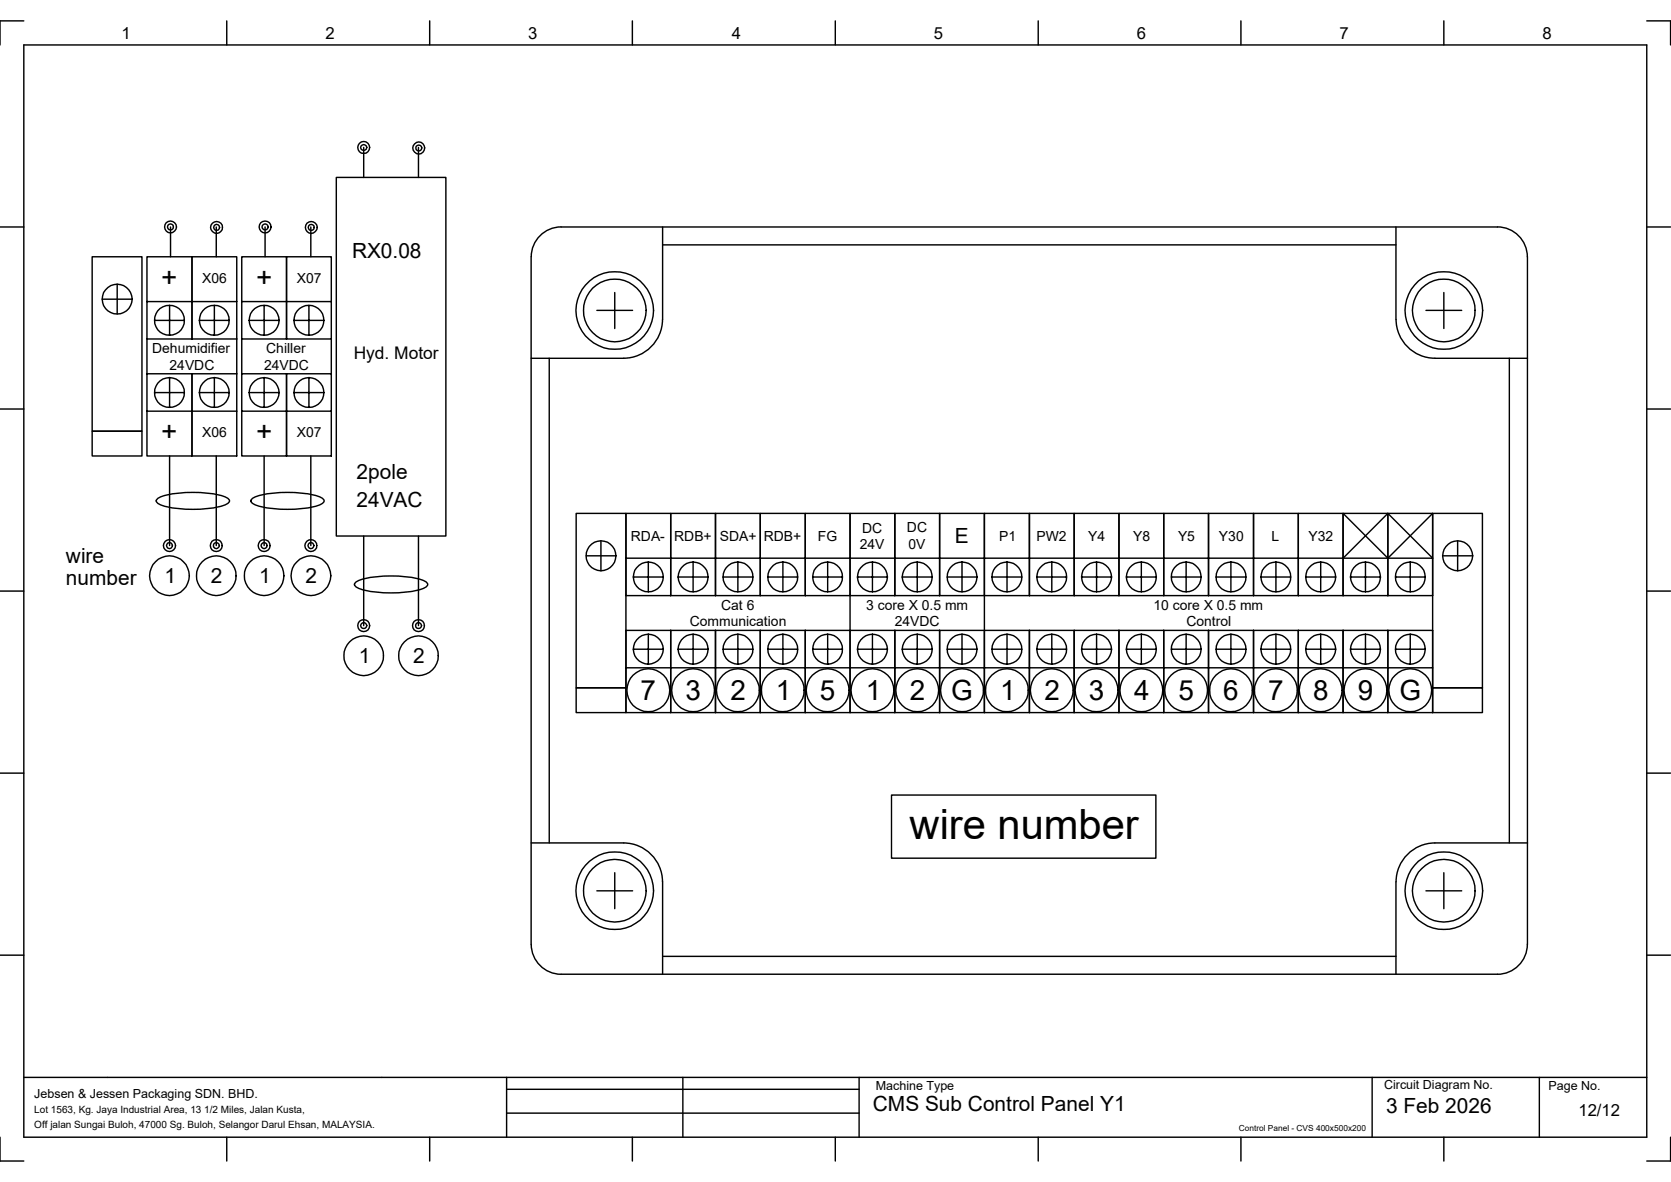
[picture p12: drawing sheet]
<svg xmlns="http://www.w3.org/2000/svg" width="297mm" height="210mm" viewBox="0 0 297 210" stroke-linecap="round" stroke-linejoin="round" font-family="sans-serif">
<g fill="none" stroke="#000" stroke-width=".25">
<path d="M4.2 8h288.5v194h-288.5zM4.2 3.7h-4.2v4.3M40.3 3.7v4.3M76.4 3.7v4.3M112.4 3.7v4.3M148.5 3.7v4.3M184.5 3.7v4.3M220.6 3.7v4.3M256.6 3.7v4.3M292.7 3.7h4.2v4.3M59.8 31.5h19.4v63.7h-19.4zM64.6 26.2v5.3"/>
<path d="M74.4 26.2v5.3M0 40.3h4.2M16.4 45.6h8.8v31h-8.8zM18.2 53.2h5.3M20.8 50.5v5.3M26.1 53.6h16M27.5 56.9h5.3a2.66 2.66 0 0 1-3.7 2.4 2.66 2.66 0 0 1-.9-4.3 2.66 2.66 0 0 1 4.3 .7l.3 1.2M30.1 54.3v5.2M30.3 40.3v5.3M35.4 56.9h5.3a2.64 2.64 0 0 1-3.6 2.4 2.64 2.64 0 0 1-.9-4.3 2.64 2.64 0 0 1 4.3 .7l.2 1.2M38.1 54.3v5.2M38.4 40.3v5.3"/>
<path d="M43 53.6h15.9M44.3 56.9h5.3a2.65 2.65 0 0 1-3.6 2.5 2.65 2.65 0 0 1-1-4.2 2.65 2.65 0 0 1 4.3 .5l.3 1.2M46.9 54.3v5.2M47.1 40.3v5.3M52.2 56.9h5.4a2.66 2.66 0 0 1-3.7 2.4 2.66 2.66 0 0 1-.9-4.3 2.66 2.66 0 0 1 4.3 .7l.3 1.2M54.9 54.3v5.2M55.2 40.3v5.3M99.7 40.3a5.3 5.3 0 0 0-5.3 5.3v122.2a5.4 5.4 0 0 0 5.3 5.3M99.7 40.3h166.4M106.1 55.1h6.3M109.3 52v6.4M117.8 40.3v16.5a6.9 6.9 0 0 1-6.9 6.8"/>
<path d="M117.8 43.5h130.3M248.1 40.3v16.5a6.9 6.9 0 0 0 6.9 6.8M253.4 55.1h6.4M256.6 52v6.4M266.2 40.3a5.3 5.3 0 0 1 5.3 5.3M271.5 45.6v122.2M292.7 40.3h4.2M0 72.7h4.2M16.4 76.6h8.8v4.4h-8.8zM26.1 60.2v-14.6h8v14.6v-14.6h8v14.6M26.1 60.2v6.2M26.1 66.4h16"/>
<path d="M26.1 60.2h16M26.1 73.1h16M27.5 69.7h5.3a2.66 2.66 0 0 1-3.7 2.5 2.66 2.66 0 0 1-.9-4.3 2.66 2.66 0 0 1 4.3 .7l.3 1.1M30.1 67.1v5.3M35.4 69.7h5.3a2.64 2.64 0 0 1-3.6 2.5 2.64 2.64 0 0 1-.9-4.3 2.64 2.64 0 0 1 4.3 .7l.2 1.1M38.1 67.1v5.3M42.1 60.2v20.8h-8v-14.6v14.6h-8v-14.6M43 60.2v-14.6h7.9v14.6v-14.6h8v14.6M43 66.4h15.9M43 60.2h15.9M43 73.1h15.9M43 60.2v6.2"/>
<path d="M44.3 69.7h5.3a2.66 2.66 0 0 1-3.4 2.6 2.66 2.66 0 0 1-1.5-4 2.66 2.66 0 0 1 4.3-.2l.5 1.1 .1 .5M46.9 67.1v5.3M52.2 69.7h5.4a2.66 2.66 0 0 1-3.7 2.5 2.66 2.66 0 0 1-.9-4.3 2.66 2.66 0 0 1 4.3 .7l.3 1.1M54.9 67.1v5.3M58.9 60.2v20.8h-8v-14.6v14.6h-7.9v-14.6M94.4 63.7h16.5M97.6 63.7v86.1M255 63.7h16.5M268.3 63.7v86.1M292.7 72.7h4.2M27.9 88.7a7.5 7.5 0 0 1 4.1-1.1 20.7 20.7 0 0 1 7.9 .6l.8 .5 .1 .3a1.8 1.8 0 0 1-1.5 1 22.3 22.3 0 0 1-10.6-.3l-.8-.4-.1-.3zM30.1 81v15.9"/>
<path d="M38.4 81v15.9M44.7 88.7a7.5 7.5 0 0 1 4.1-1.1 20.7 20.7 0 0 1 7.9 .6l.8 .5 .1 .3a1.8 1.8 0 0 1-1.5 1 22.3 22.3 0 0 1-10.6-.3l-.8-.4-.1-.3zM46.9 81v15.9M55.2 81v15.9M64.6 95.2v16M74.4 95.2v16M102.4 91.2h8.9v31h-8.9zM104.2 98.7h5.3M106.8 96.1v5.3M111.3 99.2h143.3l-7.9-8-8 8M115.2 99.8v5.3M123.2 99.8v5.3"/>
<path d="M131.1 99.8v5.3M139.1 99.8v5.3M147.1 99.8v5.3M155.1 99.8v5.3M163 99.8v5.3M171 99.8v5.3M179 99.8v5.3M186.9 99.8v5.3M194.9 99.8v5.3M202.9 99.8v5.3M210.8 99.8v5.3M218.8 99.8v5.3"/>
<path d="M226.8 99.8v5.3M234.7 99.8v5.3M238.7 91.2l8 8 7.9-8M242.7 99.8v5.3M250.7 99.8v5.3M254.6 91.2h8.9v31h-8.9zM256.4 98.7h5.3M259.1 96.1v5.3M0 105h4.2M63.1 103.6a7.5 7.5 0 0 1 4.1-1.2 20.7 20.7 0 0 1 7.9 .7l.8 .5 .1 .2a1.8 1.8 0 0 1-1.5 1 22.3 22.3 0 0 1-10.6-.2l-.8-.5-.1-.3zM111.3 118.6h143.3M112.6 102.5h5.3a2.65 2.65 0 0 1-3.6 2.5 2.65 2.65 0 0 1-1-4.2 2.65 2.65 0 0 1 4.3 .5l.3 1.2"/>
<path d="M112.6 115.3h5.3a2.66 2.66 0 0 1-3.4 2.6 2.66 2.66 0 0 1-1.5-4 2.66 2.66 0 0 1 4.3-.2l.5 1.1 .1 .5M115.2 112.7v5.3M120.5 102.5h5.4a2.66 2.66 0 0 1-3.7 2.4 2.66 2.66 0 0 1-.9-4.3 2.66 2.66 0 0 1 4.3 .7l.3 1.2M120.5 115.3h5.4a2.66 2.66 0 0 1-3.7 2.5 2.66 2.66 0 0 1-.9-4.3 2.66 2.66 0 0 1 4.3 .7l.3 1.1M123.2 112.7v5.3M128.5 102.5h5.3a2.66 2.66 0 0 1-3.7 2.4 2.66 2.66 0 0 1-.9-4.3 2.66 2.66 0 0 1 4.4 .7l.2 1.2M128.5 115.3h5.3a2.66 2.66 0 0 1-3.6 2.5 2.66 2.66 0 0 1-1-4.3 2.66 2.66 0 0 1 4.4 .7l.2 1.1M131.1 112.7v5.3M136.5 102.5h5.3a2.66 2.66 0 0 1-3.7 2.4 2.66 2.66 0 0 1-.9-4.3 2.66 2.66 0 0 1 4.3 .7l.3 1.2M136.5 115.3h5.3a2.66 2.66 0 0 1-3.7 2.5 2.66 2.66 0 0 1-.9-4.3 2.66 2.66 0 0 1 4.3 .7l.3 1.1M139.1 112.7v5.3M144.4 102.5h5.3a2.64 2.64 0 0 1-3.6 2.4 2.64 2.64 0 0 1-.9-4.3 2.64 2.64 0 0 1 4.3 .7l.2 1.2"/>
<path d="M144.4 115.3h5.3a2.64 2.64 0 0 1-3.6 2.5 2.64 2.64 0 0 1-.9-4.3 2.64 2.64 0 0 1 4.3 .7l.2 1.1M147.1 112.7v5.3M151.1 105.8v-14.6h-8v14.6v-14.6h-8v14.6v-14.6h-7.9v14.6v-14.6h-8v14.6v-14.6h-7.9v14.6h143.3v-14.6h-7.9v14.6v-14.6h-8v14.6v-14.6h-7.9v14.6v-14.6h-8v14.6v-14.6h-8v14.6v-14.6h-8v14.6v-14.6h-7.9v14.6v-14.6h-8v14.6v-14.6h-7.9v14.6v-14.6h-8v14.6M151.1 105.8v20.8h-8v-14.6v14.6h-8v-14.6v14.6h-7.9v-14.6v14.6h-8v-14.6v14.6h-7.9v-14.6h143.3v14.6h-7.9v-14.6v14.6h-8v-14.6v14.6h-7.9v-14.6v14.6h-8v-14.6v14.6h-8v-14.6v14.6h-8v-14.6v14.6h-7.9v-14.6v14.6h-8v-14.6v14.6h-7.9v-14.6v14.6h-8v-14.6M151.1 105.8v-14.6h7.9v14.6v-14.6h8v14.6v-14.6h8v14.6M152.4 102.5h5.3a2.65 2.65 0 0 1-3.5 2.5 2.65 2.65 0 0 1-1.1-4.2 2.65 2.65 0 0 1 4.3 .5l.3 1.2M152.4 115.3h5.3a2.66 2.66 0 0 1-3.4 2.6 2.66 2.66 0 0 1-1.4-4 2.66 2.66 0 0 1 4.2-.2l.5 1.1 .1 .5M155.1 112.7v5.3M160.4 102.5h5.3a2.66 2.66 0 0 1-3.7 2.4 2.66 2.66 0 0 1-.9-4.3 2.66 2.66 0 0 1 4.3 .7l.3 1.2M160.4 115.3h5.3a2.66 2.66 0 0 1-3.7 2.5 2.66 2.66 0 0 1-.9-4.3 2.66 2.66 0 0 1 4.3 .7l.3 1.1M163 112.7v5.3M168.4 102.5h5.3a2.66 2.66 0 0 1-3.7 2.4 2.66 2.66 0 0 1-.9-4.3 2.66 2.66 0 0 1 4.3 .7l.3 1.2"/>
<path d="M168.4 115.3h5.3a2.66 2.66 0 0 1-3.7 2.5 2.66 2.66 0 0 1-.9-4.3 2.66 2.66 0 0 1 4.3 .7l.3 1.1M171 112.7v5.3M175 105.8v20.8h-8v-14.6v14.6h-8v-14.6v14.6h-7.9v-14.6M176.3 102.5h5.3a2.66 2.66 0 0 1-3.7 2.4 2.66 2.66 0 0 1-.9-4.3 2.66 2.66 0 0 1 4.4 .7l.2 1.2M176.3 115.3h5.3a2.66 2.66 0 0 1-3.6 2.5 2.66 2.66 0 0 1-1-4.3 2.66 2.66 0 0 1 4.4 .7l.2 1.1M179 112.7v5.3M184.3 102.5h5.3a2.64 2.64 0 0 1-3.7 2.4 2.64 2.64 0 0 1-.9-4.3 2.64 2.64 0 0 1 4.3 .7l.3 1.2M184.3 115.3h5.3a2.64 2.64 0 0 1-3.6 2.5 2.64 2.64 0 0 1-1-4.3 2.64 2.64 0 0 1 4.3 .7l.3 1.1M186.9 112.7v5.3M192.2 102.5h5.4a2.65 2.65 0 0 1-3.6 2.5 2.65 2.65 0 0 1-1.1-4.2 2.65 2.65 0 0 1 4.4 .5l.3 1.2M192.2 115.3h5.4a2.66 2.66 0 0 1-3.5 2.6 2.66 2.66 0 0 1-1.4-4 2.66 2.66 0 0 1 4.3-.2l.5 1.1 .1 .5M194.9 112.7v5.3"/>
<path d="M200.2 102.5h5.3a2.66 2.66 0 0 1-3.6 2.4 2.66 2.66 0 0 1-1-4.3 2.66 2.66 0 0 1 4.4 .7l.2 1.2M200.2 115.3h5.3a2.66 2.66 0 0 1-3.6 2.5 2.66 2.66 0 0 1-1-4.3 2.66 2.66 0 0 1 4.4 .7l.2 1.1M202.9 112.7v5.3M208.2 102.5h5.3a2.66 2.66 0 0 1-3.7 2.4 2.66 2.66 0 0 1-.9-4.3 2.66 2.66 0 0 1 4.3 .7l.3 1.2M208.2 115.3h5.3a2.66 2.66 0 0 1-3.7 2.5 2.66 2.66 0 0 1-.9-4.3 2.66 2.66 0 0 1 4.3 .7l.3 1.1M210.8 112.7v5.3M216.2 102.5h5.2a2.66 2.66 0 0 1-3.6 2.4 2.66 2.66 0 0 1-.9-4.3 2.66 2.66 0 0 1 4.3 .7l.2 1.2M216.2 115.3h5.2a2.66 2.66 0 0 1-3.6 2.5 2.66 2.66 0 0 1-1-4.3 2.66 2.66 0 0 1 4.4 .7l.2 1.1M218.8 112.7v5.3M224.1 102.5h5.3a2.64 2.64 0 0 1-3.6 2.4 2.64 2.64 0 0 1-1-4.3 2.64 2.64 0 0 1 4.4 .7l.2 1.2M224.1 115.3h5.3a2.64 2.64 0 0 1-3.6 2.5 2.64 2.64 0 0 1-1-4.3 2.64 2.64 0 0 1 4.4 .7l.2 1.1M226.8 112.7v5.3"/>
<path d="M232.1 102.5h5.3a2.65 2.65 0 0 1-3.6 2.5 2.65 2.65 0 0 1-1-4.2 2.65 2.65 0 0 1 4.3 .5l.3 1.2M232.1 115.3h5.3a2.66 2.66 0 0 1-3.4 2.6 2.66 2.66 0 0 1-1.5-4 2.66 2.66 0 0 1 4.3-.2l.5 1.1 .1 .5M234.7 112.7v5.3M240 102.5h5.4a2.66 2.66 0 0 1-3.7 2.4 2.66 2.66 0 0 1-.9-4.3 2.66 2.66 0 0 1 4.3 .7l.3 1.2M240 115.3h5.4a2.66 2.66 0 0 1-3.7 2.5 2.66 2.66 0 0 1-.9-4.3 2.66 2.66 0 0 1 4.3 .7l.3 1.1M242.7 112.7v5.3M248 102.5h5.3a2.66 2.66 0 0 1-3.7 2.4 2.66 2.66 0 0 1-.9-4.3 2.66 2.66 0 0 1 4.4 .7l.2 1.2M248 115.3h5.3a2.66 2.66 0 0 1-3.6 2.5 2.66 2.66 0 0 1-1-4.3 2.66 2.66 0 0 1 4.4 .7l.2 1.1M250.7 112.7v5.3M292.7 105h4.2M0 137.4h4.2M102.4 122.2h8.9v4.4h-8.9z"/>
<path d="M254.6 122.2h8.9v4.4h-8.9zM292.7 137.4h4.2M94.4 149.8h16.5a6.9 6.9 0 0 1 6.9 6.9v16.4M106.1 158.3h6.3M109.3 155.1v6.3M158.5 141.3h46.9v11.2h-46.9zM253.4 158.3h6.4M256.6 155.1v6.3M271.5 149.8h-16.5a6.9 6.9 0 0 0-6.9 6.9v16.4M0 169.7h4.2M117.8 169.9h130.3M271.5 167.8a5.3 5.3 0 0 1-5.3 5.3h-166.5"/>
<path d="M292.7 169.7h4.2M4.2 191.4h288.5M90 197.8h62.7M90 193.5h62.7M90 191.4v10.6M121.4 191.4v10.6M152.7 191.4v10.6M243.9 191.4v10.6M273.6 191.4v10.6M0 202v4.3h4.2M40.3 202v4.3M76.4 202v4.3"/>
<path d="M112.4 202v4.3M148.5 202v4.3M184.5 202v4.3M220.6 202v4.3M256.6 202v4.3M296.9 202v4.3h-4.2"/>
<circle cx="64.6" cy="26.2" r="1.07"/>
<circle cx="64.7" cy="26.2" r=".53"/>
<circle cx="74.4" cy="26.3" r="1.05"/>
<circle cx="74.4" cy="26.3" r=".53"/>
<circle cx="20.8" cy="53.1" r="2.66"/>
<circle cx="30.3" cy="40.3" r=".54"/>
<circle cx="30.3" cy="40.3" r="1.06"/>
<circle cx="38.5" cy="40.4" r=".54"/>
<circle cx="38.5" cy="40.4" r="1.04"/>
<circle cx="47.1" cy="40.3" r="1.06"/>
<circle cx="47.1" cy="40.3" r=".54"/>
<circle cx="55.3" cy="40.4" r=".54"/>
<circle cx="55.3" cy="40.4" r="1.06"/>
<circle cx="109.3" cy="55.2" r="5.6"/>
<circle cx="109.3" cy="55.2" r="6.9"/>
<circle cx="256.6" cy="55.2" r="5.6"/>
<circle cx="256.6" cy="55.1" r="6.9"/>
<circle cx="30.1" cy="96.9" r=".54"/>
<circle cx="30.1" cy="96.9" r="1.07"/>
<circle cx="38.4" cy="96.9" r="1.07"/>
<circle cx="38.5" cy="96.9" r=".54"/>
<circle cx="46.9" cy="96.9" r=".52"/>
<circle cx="46.9" cy="96.9" r="1.07"/>
<circle cx="55.3" cy="96.9" r="1.05"/>
<circle cx="55.3" cy="96.9" r=".54"/>
<circle cx="106.8" cy="98.7" r="2.66"/>
<circle cx="259.1" cy="98.7" r="2.66"/>
<circle cx="30.1" cy="102.3" r="3.5"/>
<circle cx="38.4" cy="102.3" r="3.5"/>
<circle cx="46.9" cy="102.3" r="3.5"/>
<circle cx="55.3" cy="102.3" r="3.5"/>
<circle cx="64.6" cy="111.2" r="1.07"/>
<circle cx="64.6" cy="116.5" r="3.5"/>
<circle cx="64.7" cy="111.2" r=".54"/>
<circle cx="74.4" cy="111.2" r="1.07"/>
<circle cx="74.4" cy="116.5" r="3.5"/>
<circle cx="74.4" cy="111.2" r=".54"/>
<circle cx="115.2" cy="122.6" r="3.8"/>
<circle cx="123.2" cy="122.6" r="3.8"/>
<circle cx="131.2" cy="122.6" r="3.8"/>
<circle cx="139.1" cy="122.6" r="3.8"/>
<circle cx="147.1" cy="122.6" r="3.8"/>
<circle cx="155.1" cy="122.6" r="3.8"/>
<circle cx="163" cy="122.6" r="3.8"/>
<circle cx="171" cy="122.6" r="3.8"/>
<circle cx="179" cy="122.6" r="3.8"/>
<circle cx="186.9" cy="122.6" r="3.8"/>
<circle cx="194.9" cy="122.6" r="3.8"/>
<circle cx="202.9" cy="122.6" r="3.8"/>
<circle cx="210.8" cy="122.6" r="3.8"/>
<circle cx="218.8" cy="122.6" r="3.8"/>
<circle cx="226.8" cy="122.6" r="3.8"/>
<circle cx="234.7" cy="122.6" r="3.8"/>
<circle cx="242.7" cy="122.6" r="3.8"/>
<circle cx="250.7" cy="122.6" r="3.8"/>
<circle cx="109.3" cy="158.2" r="5.6"/>
<circle cx="109.3" cy="158.2" r="6.9"/>
<circle cx="256.6" cy="158.2" r="5.6"/>
<circle cx="256.6" cy="158.2" r="6.9"/>
</g>
<text font-size="7.4" x="161.7" y="149.1">wire number</text>
<g font-size="4.9">
<text x="28.7" y="50.9">+</text>
<text x="45.5" y="50.9">+</text>
<text x="28.7" y="78.4">+</text>
<text x="45.5" y="78.4">+</text>
<text x="113.8" y="124.4">7</text>
<text x="121.8" y="124.4">3</text>
<text x="129.8" y="124.4">2</text>
<text x="137.9" y="124.4">1</text>
<text x="145.7" y="124.4">5</text>
<text x="153.9" y="124.4">1</text>
<text x="161.7" y="124.4">2</text>
<text x="169.1" y="124.4">G</text>
<text x="177.8" y="124.4">1</text>
<text x="185.6" y="124.4">2</text>
<text x="193.5" y="124.4">3</text>
<text x="201.6" y="124.4">4</text>
<text x="209.5" y="124.4">5</text>
<text x="217.4" y="124.4">6</text>
<text x="225.4" y="124.4">7</text>
<text x="233.4" y="124.4">8</text>
<text x="241.3" y="124.4">9</text>
<text x="248.8" y="124.4">G</text>
</g>
<g font-size="3.7">
<text x="62.6" y="45.8">RX0.08</text>
<text x="63.4" y="85.2">2pole</text>
<text x="63.4" y="90">24VAC</text>
<text x="11.7" y="100.1">wire</text>
<text x="169.7" y="96.5">E</text>
<text x="11.7" y="104">number</text>
<text x="29.2" y="103.6">1</text>
<text x="37.5" y="103.6">2</text>
<text x="46.1" y="103.6">1</text>
<text x="54.3" y="103.6">2</text>
<text x="63.8" y="117.8">1</text>
<text x="73.4" y="117.8">2</text>
<text x="155.2" y="197.4">CMS Sub Control Panel Y1</text>
<text x="246.4" y="197.7">3 Feb 2026</text>
</g>
<text font-size="3.1" x="62.9" y="63.8">Hyd. Motor</text>
<g font-size="3">
<text x="21.6" y="6.9">1</text>
<text x="57.9" y="6.9">2</text>
<text x="93.9" y="6.9">3</text>
<text x="130" y="6.9">4</text>
<text x="166" y="6.9">5</text>
<text x="202.1" y="6.9">6</text>
<text x="238.1" y="6.9">7</text>
<text x="274.2" y="6.9">8</text>
<text x="280.5" y="198.3">12/12</text>
</g>
<g font-size="2.5">
<text x="35.9" y="50.3">X06</text>
<text x="52.7" y="50.3">X07</text>
<text x="27.1" y="62.7">Dehumidifier</text>
<text x="30.1" y="65.7">24VDC</text>
<text x="46.9" y="65.7">24VDC</text>
<text x="47.3" y="62.7">Chiller</text>
<text x="35.9" y="77.7">X06</text>
<text x="52.7" y="77.7">X07</text>
<text x="153.2" y="94.6">DC</text>
<text x="161.2" y="94.6">DC</text>
<text x="112.1" y="96.1">RDA-</text>
<text x="119.8" y="96.1">RDB+</text>
<text x="127.9" y="96.1">SDA+</text>
<text x="135.8" y="96.1">RDB+</text>
<text x="145.4" y="96.1">FG</text>
<text x="152.8" y="97.6">24V</text>
<text x="161.5" y="97.6">0V</text>
<text x="177.6" y="96.1">P1</text>
<text x="184.2" y="96.1">PW2</text>
<text x="193.4" y="96.1">Y4</text>
<text x="201.4" y="96.1">Y8</text>
<text x="209.4" y="96.1">Y5</text>
<text x="216.7" y="96.1">Y30</text>
<text x="226" y="96.1">L</text>
<text x="232.6" y="96.1">Y32</text>
<text x="122.6" y="111.3">Communication</text>
<text x="128.2" y="108.3">Cat 6</text>
<text x="154" y="108.3">3 core X 0.5 mm</text>
<text x="159" y="111.3">24VDC</text>
<text x="205" y="108.3">10 core X 0.5 mm</text>
<text x="210.9" y="111.3">Control</text>
</g>
<g font-size="2.2">
<text x="6.1" y="195.1">Jebsen &amp; Jessen Packaging SDN. BHD.</text>
<text x="155.7" y="193.6">Machine Type</text>
<text x="246" y="193.5">Circuit Diagram No.</text>
<text x="275.3" y="193.6">Page No.</text>
</g>
<g font-size="1.8">
<text x="6.1" y="197.8">Lot 1563, Kg. Jaya Industrial Area, 13 1/2 Miles, Jalan Kusta,</text>
<text x="6.1" y="200.4">Off jalan Sungai Buloh, 47000 Sg. Buloh, Selangor Darul Ehsan, MALAYSIA.</text>
</g>
<text font-size="1.5" x="220.2" y="200.9">Control Panel - CVS 400x500x200</text>
</svg>
